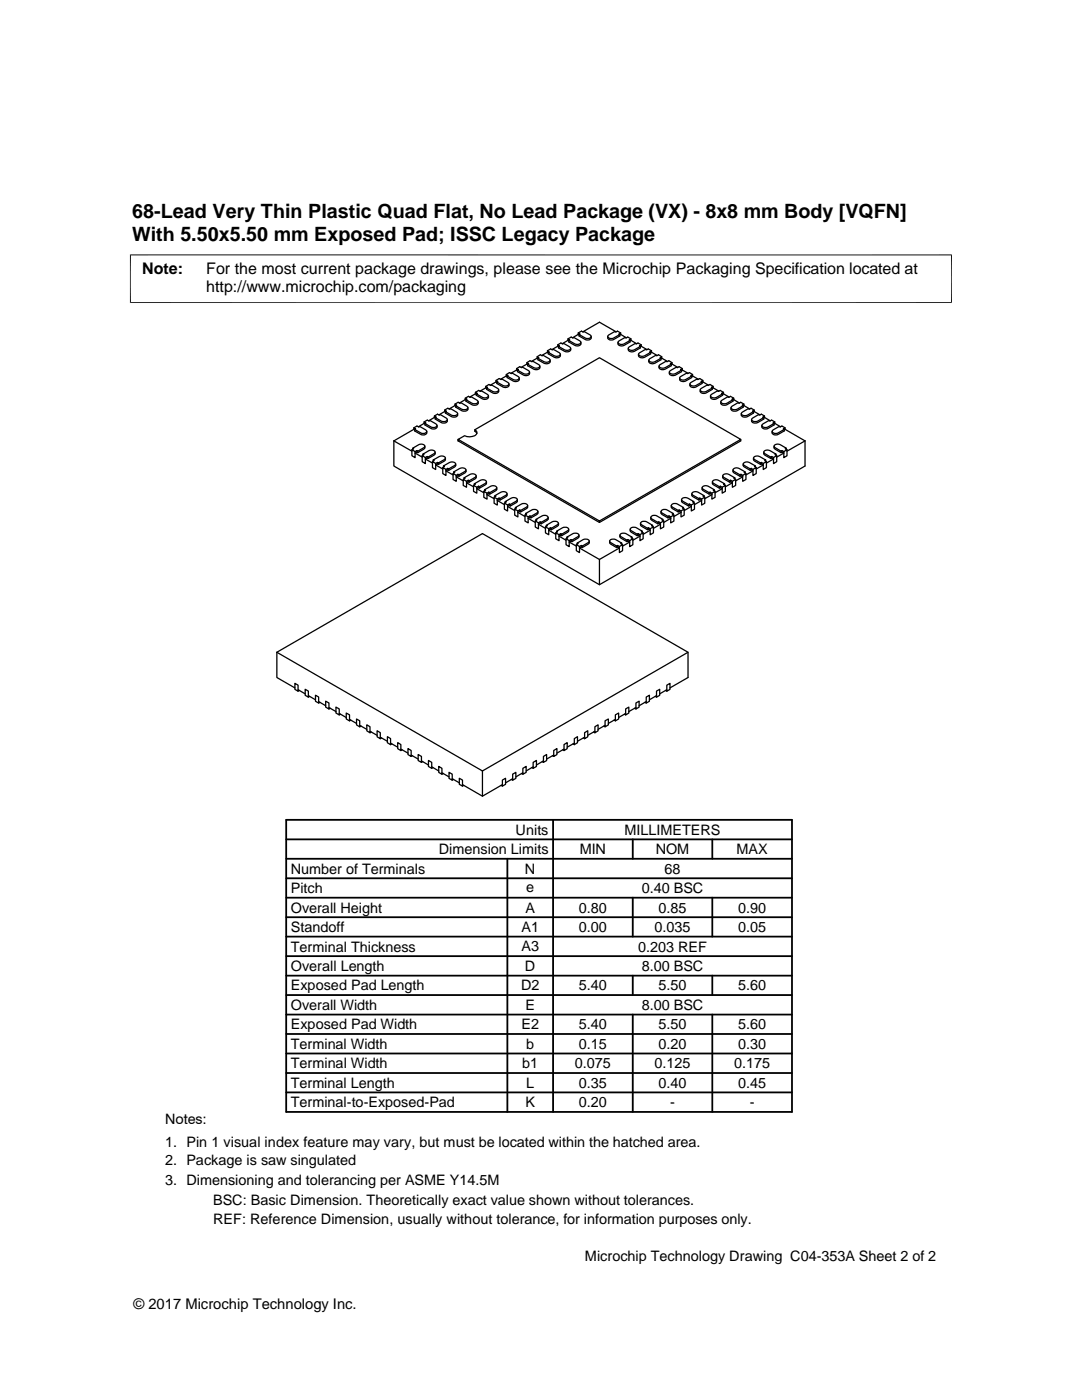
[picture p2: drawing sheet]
<svg xmlns="http://www.w3.org/2000/svg" width="216mm" height="279mm" viewBox="0 0 216 279" stroke-linecap="round" stroke-linejoin="round" font-family="sans-serif">
<g fill="none" stroke="#000" stroke-width=".25">
<path d="M92.8 79.8l-1.1 .6M92.8 79.8l.2 .1M92.8 79.5l.4 .2-.2 .1 1.2 .7 .5 .1a.62 .62 0 0 0 .7-.4l-.2-.3-1.2-.7-.2 .1-.3-.2-.7 .4v.3M93 79.8v.3l1.2 .7 .5 .1a.59 .59 0 0 0 .7-.7M94.9 78.3l.3 .2-.2 .1 1.4 .8h.6l.5-.4-.3-.3-1.1-.7-.2 .1-.4-.2-.6 .4v.3M94.9 78.6l.1 .1M94.9 78.6l-1.2 .6M95 78.6v.3l1.2 .7 .8 .1a.53 .53 0 0 0 .5-.7M96.9 77.1l.4 .2-.2 .1 1.2 .7 .5 .1a.54 .54 0 0 0 .7-.5l-1.4-.9-.2 .1-.3-.2-.7 .4v.3M96.9 77.4l.2 .1M96.9 77.4l-1.1 .7M97.1 77.4v.3l1.2 .7 .5 .1a.61 .61 0 0 0 .7-.7"/>
<path d="M99 75.9l.3 .2-.2 .1 1.2 .7 .5 .1a.54 .54 0 0 0 .7-.5l-1.3-.9-.2 .2-.4-.3-.6 .4v.3M99 76.2l.1 .1M99 76.2l-1.2 .7M99.1 76.2v.3l1.2 .7 .5 .1a.61 .61 0 0 0 .8-.7M101 74.7l.4 .2-.2 .2 1.2 .6 .5 .2a.54 .54 0 0 0 .7-.6l-1.4-.8-.2 .1-.3-.2-.7 .3v.3M101 75l.2 .1M101 75l-1.1 .7M101.2 75.1v.3l1.2 .6 .5 .2a.61 .61 0 0 0 .7-.8M103.1 73.6l.3 .1-.1 .2 1.1 .6 .5 .2a.54 .54 0 0 0 .7-.6l-1.3-.8-.2 .1-.4-.2-.6 .4v.3M103.1 73.9h.2M103.1 73.9l-1.2 .6M103.3 73.9v.3l1.1 .6 .5 .2a.61 .61 0 0 0 .8-.7"/>
<path d="M105.1 72.4l.4 .2-.2 .1 1.2 .7 .5 .1a.54 .54 0 0 0 .7-.6l-1.4-.8-.2 .1-.3-.2-.7 .4v.3M105.1 72.7h.2M105.1 72.7l-1.1 .6M105.3 72.7v.3l1.2 .7a.75 .75 0 0 0 .8 .1 .75 .75 0 0 0 .4-.7M107.2 71.5l.1 .1M107.2 71.5l-1.2 .6M107.2 71.2l.3 .2-.2 .1 1.2 .7 .6 .1a.54 .54 0 0 0 .6-.6l-1.3-.8-.2 .1-.4-.2-.6 .4v.3M107.3 71.5v.3l1.2 .7a.75 .75 0 0 0 .8 .1 .75 .75 0 0 0 .5-.7M109.2 70.3l-1.1 .7M109.2 70l.4 .2-.2 .1 1.2 .7 .5 .1a.65 .65 0 0 0 .7-.4l-.2-.3-1.2-.7-.2 .1-.3-.2-.7 .4v.3M109.2 70.3l.2 .1M109.4 70.3v.3l1.2 .7 .5 .1a.62 .62 0 0 0 .7-.7"/>
<path d="M111.3 69.1l.1 .1M111.3 69.1l-1.2 .7M111.3 68.8l.3 .2-.2 .1 1.2 .7 .5 .1a.65 .65 0 0 0 .8-.4l-.2-.3-1.2-.7-.2 .1-.4-.1-.6 .3v.3M111.4 69.1v.3l1.2 .7 .5 .1a.62 .62 0 0 0 .8-.7M113.3 67.6l.4 .2-.2 .1 1.2 .7 .5 .1a.54 .54 0 0 0 .7-.5l-1.4-.8-.2 .1-.3-.2-.7 .3v.3M113.3 67.9l.2 .1M113.3 67.9l-1.1 .7M113.5 67.9v.3l1.2 .7 .5 .1a.61 .61 0 0 0 .7-.7M115.4 66.4l.3 .3-.2 .1 1.4 .7a.64 .64 0 0 0 1-.5l-1.3-.8-.2 .1-.4-.2-.6 .3v.3M115.4 66.7l.1 .1M115.4 66.7l-1.2 .7M115.5 66.8v.3l1.4 .7a.69 .69 0 0 0 1.1-.7"/>
<path d="M116.3 66.2l3.3-1.9 3.4 1.9M123.7 66.8v.3l-1.4 .7a.69 .69 0 0 1-1-.7M123.8 66.7l1.2 .7M123.8 66.4l-.3 .3 .2 .1-1.4 .7a.64 .64 0 0 1-1-.5l1.4-.8 .2 .1 .3-.2 .6 .3v.3M123.8 66.7l-.1 .1M125.7 67.9v.3l-1.2 .7-.5 .1a.61 .61 0 0 1-.7-.7M125.9 67.9l1.1 .7M125.9 67.6l-.4 .2 .2 .1-1.2 .7-.5 .1a.54 .54 0 0 1-.6-.5l1.3-.8 .2 .1 .4-.2 .6 .3v.3M125.9 67.9l-.2 .1M127.8 69.1v.3l-1.2 .7-.5 .1a.61 .61 0 0 1-.7-.7M128 69.1l1.1 .7M128 68.8l-.4 .2 .2 .1-1.2 .7-.5 .1a.54 .54 0 0 1-.7-.5l1.4-.9 .2 .1 .3-.1 .7 .3v.3"/>
<path d="M128 69.1l-.2 .1M129.8 70.3v.3l-1.1 .7a.76 .76 0 0 1-.9 .1 .76 .76 0 0 1-.4-.7M130 70.3l1.1 .7M130 70l-.4 .2 .2 .1-1.4 .8h-.6l-.4-.4 .2-.3 1.2-.7 .2 .1 .3-.2 .7 .4v.3M130 70.3l-.2 .1M131.9 71.5v.3l-1.2 .7-.5 .1a.62 .62 0 0 1-.7-.7M132 71.2l-.3 .2 .2 .1-1.2 .7-.5 .1a.65 .65 0 0 1-.7-.4l.2-.3 1.2-.7 .1 .1 .4-.2 .6 .4v.3M132 71.5l-.1 .1M132 71.5l1.2 .6M133.9 72.7v.3l-1.1 .7a.75 .75 0 0 1-.9 .1 .75 .75 0 0 1-.4-.7M134.1 72.4l-.3 .2 .1 .1-1.1 .7-.6 .1a.55 .55 0 0 1-.6-.6l1.3-.8 .2 .1 .4-.2 .6 .4v.3M134.1 72.7l1.2 .6"/>
<path d="M134.1 72.7h-.2M136 73.9v.3l-1.2 .6a.75 .75 0 0 1-.8 .2 .75 .75 0 0 1-.4-.7M136.1 73.9l1.2 .6M136.1 73.6l-.3 .1 .2 .2-1.2 .6-.5 .2a.54 .54 0 0 1-.7-.6l1.4-.8 .1 .1 .4-.2 .6 .4v.3M136.1 73.9h-.1M138 75.1v.3l-1.2 .6-.5 .2a.61 .61 0 0 1-.7-.8M138.2 75l1.2 .7M138.2 74.7l-.4 .2 .2 .2-1.2 .6-.5 .2a.54 .54 0 0 1-.6-.6l1.3-.8 .2 .1 .4-.2 .6 .3v.3M138.2 75l-.2 .1M140.1 76.2v.3l-1.2 .7-.5 .1a.61 .61 0 0 1-.7-.7M140.3 76.2l1.1 .7M140.3 75.9l-.4 .2 .2 .1-1.2 .7-.5 .1a.54 .54 0 0 1-.7-.5l1.4-.9 .2 .2 .3-.3 .7 .4v.3"/>
<path d="M140.3 76.2l-.2 .1M142.1 77.4v.3l-1.2 .7-.5 .1a.61 .61 0 0 1-.7-.7M142.3 77.4l1.1 .7M142.3 77.1l-.4 .2 .2 .1-1.2 .7-.5 .1a.54 .54 0 0 1-.6-.5l1.3-.9 .2 .1 .4-.2 .6 .4v.3M142.3 77.4l-.2 .1M144.2 78.6v.3l-1.2 .7-.5 .1a.61 .61 0 0 1-.7-.7M144.4 78.6l1.1 .6M144.4 78.3l-.4 .2 .2 .1-1.2 .7-.5 .1a.54 .54 0 0 1-.7-.6l1.4-.8 .2 .1 .3-.2 .7 .4v.3M144.4 78.6l-.2 .1M146.2 79.8v.3l-1.1 .7-.6 .1a.59 .59 0 0 1-.7-.7M146.4 79.8l1.2 .6M146.4 79.5l-.4 .2 .2 .1-1.1 .7-.6 .1a.52 .52 0 0 1-.6-.6l1.3-.8 .2 .1 .4-.2 .6 .4v.3"/>
<path d="M146.4 79.8l-.2 .1M78.6 88l3.6 2M82.2 89.7l.3-.1-.1-.1 1.1-.7 .6-.2a.54 .54 0 0 1 .6 .6l-1.3 .8-.2-.1-.4 .2M82.2 89.7l.6 .4v1.2l-.6-.3zM82.4 89.5v.2M82.6 85.4l.3 .2-.2 .1 1.4 .8a.64 .64 0 0 0 1-.5l-1.3-.9-.2 .1-.4-.2-.6 .4v.3M82.6 85.7l.1 .1M82.6 85.7l-4 2.3M82.7 85.7v.3l1.4 .8a.69 .69 0 0 0 1.1-.7M83.2 89.9v.3M83.4 90v.3M84.2 90.9l.4-.2-.2-.1 1.2-.7 .5-.1a.54 .54 0 0 1 .7 .6l-1.4 .8-.2-.1-.3 .2"/>
<path d="M84.2 90.9l.7 .4v1.2l-.7-.4zM84.4 90.6v.2M84.6 84.2l.4 .2-.2 .1 1.4 .8a.64 .64 0 0 0 1-.5l-1.4-.9-.2 .1-.3-.2-.7 .4v.3M84.6 84.5l.2 .1M84.6 84.5l-1.1 .7M84.8 89l-.1 .5-.1 .1-1.2 .7-.2-.1-.4 .2 1.4 .8M84.8 84.5v.3l1.4 .8a.69 .69 0 0 0 1-.7M85.2 91.1v.3M85.4 91.2v.3M86.3 92.1l.3-.2-.2-.1 1.2-.7 .6-.1a.54 .54 0 0 1 .6 .6l-1.3 .8-.2-.1-.4 .2M86.3 92.1l.6 .4v1.2l-.6-.4zM86.4 91.8v.2"/>
<path d="M86.7 83l.3 .2-.2 .1 1.2 .7 .5 .1a.52 .52 0 0 0 .7-.5l-1.3-.9-.2 .1-.4-.1-.6 .3v.3M86.7 83.3l.1 .1M86.7 83.3l-1.2 .7M86.8 90.2v.5l-.2 .1-1.2 .7-.2-.1-.3 .2 1.4 .8M86.8 83.3v.3l1.2 .7 .5 .1a.59 .59 0 0 0 .8-.7M87.3 92.3v.3M87.5 92.4v.3M88.3 93.3l.4-.2-.2-.1 1.2-.7 .5-.1a.65 .65 0 0 1 .7 .4l-.2 .3-1.2 .7-.2-.1-.3 .2M88.3 93.3l.7 .4v1.2l-.7-.4zM88.5 93v.2M88.7 81.8l.4 .2-.2 .1 1.2 .7 .5 .2a.52 .52 0 0 0 .7-.6l-1.4-.8-.2 .1-.3-.2-.7 .3v.3M88.7 82.1l.2 .1"/>
<path d="M88.7 82.1l-1.1 .7M88.9 82.1v.3l1.2 .7 .5 .1a.59 .59 0 0 0 .7-.6M88.9 91.4l-.1 .5-.1 .1-1.2 .7-.2-.1-.4 .2 1.4 .8M89.3 93.5v.3M89.5 93.6v.3M90.4 94.5l.6 .4v1.2l-.6-.4zM90.4 94.5l.3-.2-.1-.1 1.1-.7 .5-.1a.65 .65 0 0 1 .8 .4l-.2 .3-1.2 .7-.2-.1-.4 .2M90.6 94.2v.2M90.8 80.9l.1 .1M90.8 80.9l-1.2 .7M90.8 80.6l.3 .3-.2 .1 1.2 .7 .5 .1a.53 .53 0 0 0 .7-.6l-1.3-.8-.2 .1-.4-.2-.6 .3v.3M90.9 92.6l-.2 .6-1.2 .7-.2-.1-.3 .2 1.4 .8"/>
<path d="M90.9 81v.3l1.2 .7 .5 .1a.59 .59 0 0 0 .8-.7M91.4 94.7v.3M91.4 87.7l1.3-.7a1.96 1.96 0 0 0 2.4-.5v-.4l-.4-.3 24.9-14.4 28.2 16.3-28.2 16.3zM91.4 87.7v.3l28.2 16.3 28.2-16.3v-.3M91.6 94.8v.3M92.4 95.7l.7 .4v1.1l-.7-.3zM92.4 95.7l.4-.2-.2-.1 1.2-.7 .5-.1a.54 .54 0 0 1 .7 .5l-1.4 .8-.2-.1-.3 .3M92.6 95.4v.2M93 93.8l-.2 .6-1.2 .7-.2-.1-.4 .2 1.4 .8M93.4 95.8v.3M93.6 95.9v.3M94.5 96.9l.6 .3v1.2l-.6-.3z"/>
<path d="M94.5 96.9l.3-.3-.1-.1 1.1-.6 .6-.2a.54 .54 0 0 1 .6 .6l-1.3 .8-.2-.1-.4 .2M94.7 96.5v.3M94.7 85.8v.3l.4 .4M95 95v.4l-.2 .2-1.2 .6-.2-.1-.3 .3 1.4 .8M95.5 97v.3M95.7 97.1v.3M96.5 98l.7 .4v1.2l-.7-.3zM96.5 98l.4-.2-.2-.1 1.2-.7 .5-.1a.54 .54 0 0 1 .7 .6l-1.4 .8-.2-.1-.3 .2M96.7 97.7v.3M97.1 96.2l-.1 .4-.1 .2-1.2 .6-.2-.1-.4 .2 1.4 .8M97.5 98.2v.3M97.7 98.3v.3"/>
<path d="M98.6 99.2l.6 .4v1.2l-.6-.4zM98.6 99.2l.4-.2-.2-.1 1.1-.7 .6-.1a.54 .54 0 0 1 .6 .6l-1.3 .8-.2-.1-.4 .2M98.8 98.9v.2M99.1 97.3v.5l-.2 .1-1.2 .7-.2-.1-.3 .2 1.4 .8M99.6 99.4v.3M99.8 99.5v.3M101.2 98.5l-.1 .5-.1 .1-1.2 .7-.2-.1-.4 .2 1.4 .8M103.2 99.7v.5l-.2 .1-1.2 .7-.2-.1-.3 .2 1.4 .8M136 99.7v.5l.2 .1 1.2 .7 .2-.1 .3 .2-1.4 .8M138 98.5l.1 .5 .2 .1 1.1 .7 .2-.1 .4 .2-1.4 .8M139.4 99.5v.3M139.6 99.4v.3"/>
<path d="M140 99.6l.6-.4v1.2l-.6 .4zM140.1 97.3v.5l.2 .1 1.2 .7 .2-.1 .3 .2-1.4 .8M140.5 98.9v.2M140.6 99.2l-.3-.2 .2-.1-1.2-.7-.5-.1a.54 .54 0 0 0-.7 .6l1.3 .8 .2-.1 .4 .2M141.5 98.3v.3M141.7 98.2v.3M142 98.4l.7-.4v1.3l-.7 .3zM142.2 96.2v.4l.2 .2 1.2 .6 .1-.1 .4 .2-1.4 .8M142.5 97.7v.3M142.7 98l-.4-.2 .2-.1-1.2-.7-.5-.1a.54 .54 0 0 0-.7 .6l1.4 .8 .2-.1 .3 .2M143.6 97.1v.3M143.7 97v.3"/>
<path d="M144.1 97.2l.6-.3v1.2l-.6 .3zM144.2 95l.1 .4 .1 .2 1.2 .6 .2-.1 .3 .3-1.4 .8M144.6 96.5v.3M144.7 96.9l-.3-.3 .2-.1-1.2-.6-.5-.2a.54 .54 0 0 0-.7 .6l1.4 .8 .1-.1 .4 .2M145.6 95.9v.3M145.8 95.8v.3M146.1 96.1l.7-.4v1.2l-.7 .3zM146.3 93.8v.4l.2 .2 1.2 .7 .1-.1 .4 .2-1.4 .8M146.6 95.4v.2M146.8 95.7l-.4-.2 .2-.1-1.2-.7-.5-.1a.54 .54 0 0 0-.6 .5l1.3 .8 .2-.1 .3 .3M147.7 94.8v.3M147.8 94.7v.3"/>
<path d="M148.2 94.9l.6-.4v1.2l-.6 .4zM148.3 81v.3l-1.2 .7-.5 .1a.59 .59 0 0 1-.7-.7M148.3 92.6v.3l.2 .3 1.2 .7 .2-.1 .3 .2-1.4 .8M148.4 80.6l-.3 .3 .2 .1-1.2 .7-.5 .1a.62 .62 0 0 1-.7-.4l.2-.3 1.2-.7 .2 .1 .3-.2 .6 .3v.3M148.4 80.9l-.1 .1M148.4 80.9l1.2 .7M148.7 94.2v.2M148.8 94.5l-.3-.2 .2-.1-1.2-.7-.5-.1a.54 .54 0 0 0-.7 .5l1.4 .9 .1-.1 .4 .2M149.7 93.6v.3M149.9 93.5v.3M150.2 93.7l.7-.4v1.2l-.7 .4zM150.3 82.1v.3l-1.1 .7-.5 .1a.59 .59 0 0 1-.8-.6"/>
<path d="M150.3 91.4l.3 .6 1.1 .7 .2-.1 .4 .2-1.4 .8M150.5 81.8l-.3 .2 .1 .1-1.1 .7-.5 .2a.62 .62 0 0 1-.8-.4l.2-.3 1.2-.7 .2 .1 .4-.2 .6 .3v.3M150.5 82.1l-.2 .1M150.5 82.1l1.2 .7M150.7 93v.2M150.9 93.3l-.4-.2 .2-.1-1.4-.8h-.6l-.3 .3-.1 .1 .2 .3 1.2 .7 .2-.1 .3 .2M151.7 92.4v.3M151.9 92.3v.3M152.3 92.5l.6-.4v1.2l-.6 .4zM152.4 83.3v.3l-1.2 .7-.5 .1a.59 .59 0 0 1-.7-.7M152.4 90.2v.5l.2 .1 1.2 .7 .2-.1 .3 .2-1.4 .8M152.5 83l-.3 .2 .2 .1-1.2 .7-.5 .1a.52 .52 0 0 1-.7-.5l1.4-.9 .2 .1 .3-.1 .6 .3v.3"/>
<path d="M152.5 83.3l1.2 .7M152.5 83.3l-.1 .1M152.8 91.8v.2M152.9 92.1l-.3-.2 .2-.1-1.2-.7-.5-.1a.65 .65 0 0 0-.8 .4l.3 .3 1.1 .7 .2-.1 .4 .2M153.8 91.2v.3M154 91.1v.3M154.3 91.3l.7-.4v1.2l-.7 .4zM154.5 84.5v.3l-1.2 .7-.6 .1a.61 .61 0 0 1-.7-.7M154.5 89v.5l.2 .1 1.2 .7 .1-.1 .4 .2-1.4 .8M154.6 84.5l1.2 .7M154.6 84.2l-.4 .2 .3 .1-1.2 .7-.6 .1a.54 .54 0 0 1-.6-.5l1.3-.9 .2 .1 .4-.2 .6 .4v.3M154.6 84.5l-.1 .1"/>
<path d="M154.8 90.6v.2M155 90.9l-.4-.2 .2-.1-1.2-.7-.5-.1a.54 .54 0 0 0-.7 .6l1.4 .8 .2-.1 .3 .2M155.9 90v.3M156 89.9v.3M156.4 90.1l.6-.4v1.3l-.6 .3zM156.5 85.7v.3l-1.4 .8a.69 .69 0 0 1-1-.7M156.7 85.4l-.4 .2 .2 .1-1.4 .8a.64 .64 0 0 1-1-.5l1.4-.9 .2 .1 .3-.2 .7 .4v.3M156.7 85.7l3.9 2.3M156.7 85.7l-.2 .1M156.9 89.5v.2M157 89.7l-.3-.1 .2-.1-1.2-.7-.5-.2a.54 .54 0 0 0-.7 .6l1.4 .8 .1-.1 .4 .2M160.6 88v5l-41 23.7-41-23.7v-5"/>
<path d="M160.6 88l-3.6 2M100.6 100.4l.7 .4v1.2l-.7-.4zM100.6 100.4l.4-.2-.2-.1 1.2-.7 .5-.1a.54 .54 0 0 1 .7 .6l-1.4 .8-.2-.1-.3 .2M100.8 100.1v.2M101.6 100.6v.3M101.8 100.7v.3M102.7 101.6l.6 .4v1.2l-.6-.4zM102.7 101.6l.3-.2-.2-.1 1.2-.7 .6-.1a.54 .54 0 0 1 .6 .5l-1.3 .9-.2-.1-.4 .2M102.8 101.3v.2M103.7 101.8v.3M103.9 101.9v.3M104.8 102.8l.6 .3v1.3l-.6-.4z"/>
<path d="M104.8 102.8l.3-.2-.2-.1 1.2-.7 .5-.1a.54 .54 0 0 1 .7 .5l-1.4 .9-.2-.1-.3 .1M104.9 102.5v.2M105.3 100.9l-.1 .4-.1 .2-1.2 .7-.2-.1-.4 .2 1.5 .8M105.7 103v.3M105.9 103.1v.3M106.8 104l.6 .3v1.2l-.6-.3zM106.8 104l.3-.2-.1-.1 1.1-.7 .5-.2a.52 .52 0 0 1 .7 .6l-1.3 .8-.2-.1-.4 .2M107 103.7v.2M107.3 102.1v.4l-.2 .2-1.2 .7-.2-.1-.3 .1 1.4 .9M107.8 104.1v.3M108 104.2v.3M108.8 105.2l.7 .3v1.2l-.7-.4z"/>
<path d="M108.8 105.2l.4-.3-.2-.1 1.4-.7a.62 .62 0 0 1 .7-.1 .62 .62 0 0 1 .3 .6l-1.4 .8-.2-.1-.3 .2M109 104.8v.3M109.4 103.3v.3l-.2 .2-1.2 .7-.2-.1-.4 .2 1.4 .9M109.8 105.3v.3M110 105.4v.3M110.9 106.3l.6 .4v1.2l-.6-.4zM110.9 106.3l.4-.2-.2-.1 1.1-.7 .6-.1a.52 .52 0 0 1 .6 .6l-1.3 .8-.2-.1-.4 .2M111.1 106v.2M111.4 104.4v.3l-.2 .3-1.2 .7-.2-.1-.3 .2 1.4 .8M111.9 106.5v.3M112.1 106.6v.3M112.9 107.5l.7 .4v1.2l-.7-.4z"/>
<path d="M112.9 107.5l.4-.2-.2-.1 1.2-.7 .5-.1a.52 .52 0 0 1 .7 .6l-1.4 .8-.2-.1-.3 .2M113.1 107.2v.2M113.5 105.6l-.1 .5-.1 .1-1.2 .7-.2-.1-.4 .2 1.4 .8M113.9 107.7v.3M114.1 107.8v.3M115 108.7l.6 .4v1.2l-.6-.4zM115 108.7l.4-.2-.2-.1 1.2-.7 .5-.1a.52 .52 0 0 1 .6 .5l-1.3 .9-.2-.1-.4 .2M115.2 108.4v.2M115.5 106.8v.5l-.2 .1-1.2 .7-.2-.1-.3 .2 1.4 .8M116 108.9v.3M116.2 109v.3M117.6 108l-.1 .4-.1 .2-1.2 .7-.2-.1-.4 .2 4 2.3"/>
<path d="M119.6 111.7v5M119.6 104v.3M121.6 108l.1 .4 .2 .2 1.1 .7 .2-.1 .4 .2-4 2.3M123 109v.3M123.2 108.9v.3M123.6 109.1l.6-.4v1.2l-.6 .4zM123.7 106.8v.5l.2 .1 1.2 .7 .2-.1 .3 .2-1.4 .8M124.1 108.4v.2M124.2 108.7l-.3-.2 .2-.1-1.2-.7-.5-.1a.52 .52 0 0 0-.7 .5l1.3 .9 .2-.1 .4 .2M125.1 107.8v.3M125.3 107.7v.3M125.6 107.9l.7-.4v1.2l-.7 .4z"/>
<path d="M125.8 105.6v.5l.2 .1 1.1 .7 .2-.1 .4 .2-1.4 .8M126.1 107.2v.2M126.3 107.5l-.4-.2 .2-.1-1.2-.7-.5-.1a.52 .52 0 0 0-.7 .6l1.4 .8 .2-.1 .3 .2M127.1 106.6v.3M127.3 106.5v.3M127.7 106.7l.6-.4v1.2l-.6 .4zM127.8 104.4v.5l.2 .1 1.2 .7 .2-.1 .3 .2-1.4 .8M128.2 106v.2M128.3 106.3l-.3-.2 .2-.1-1.2-.7-.5-.1a.52 .52 0 0 0-.7 .6l1.3 .8 .2-.1 .4 .2M129.2 105.4v.3M129.4 105.3v.3M129.7 105.5l.7-.3v1.1l-.7 .4z"/>
<path d="M129.9 103.3v.4l.2 .1 1.2 .7 .1-.1 .4 .2-1.4 .9M130.2 104.8v.3M130.4 105.2l-.4-.3 .2-.1-1.4-.7a.62 .62 0 0 0-.6-.1 .62 .62 0 0 0-.4 .6l1.4 .8 .2-.1 .3 .2M131.3 104.2v.3M131.4 104.1v.3M131.8 104.3l.6-.3v1.2l-.6 .3zM131.9 102.1l.2 .6 1.2 .7 .2-.1 .3 .1-1.4 .9M132.3 103.7v.2M132.4 104l-.3-.2 .2-.1-1.4-.8a.64 .64 0 0 0-1 .5l1.4 .8 .1-.1 .4 .2M133.3 103.1v.3M133.5 103v.3M133.8 103.1l.7-.3v1.2l-.7 .4z"/>
<path d="M133.9 100.9l.3 .6 1.1 .7 .2-.1 .4 .2-1.4 .8M134.3 102.5v.2M134.5 102.8l-.4-.2 .2-.1-1.2-.7-.5-.1a.52 .52 0 0 0-.6 .5l1.3 .9 .2-.1 .3 .1M135.3 101.9v.3M135.5 101.8v.3M135.9 102l.6-.4v1.2l-.6 .4zM136.4 101.3v.2M136.5 101.6l-.3-.2 .2-.1-1.2-.7-.5-.1a.52 .52 0 0 0-.7 .5l1.3 .9 .2-.1 .4 .2M137.4 100.7v.3M137.6 100.6v.3M137.9 100.8l.7-.4v1.2l-.7 .4zM138.4 100.1v.2"/>
<path d="M138.6 100.4l-.4-.2 .2-.1-1.2-.7-.5-.1a.54 .54 0 0 0-.7 .6l1.4 .8 .2-.1 .3 .2M55.2 130.2l41.1-23.7 41 23.7v5l-3.6 2.1M55.2 130.2v5l3.6 2.1M55.2 130.2l41.1 23.7M58.8 136.4l.7 .3v1.2l-.7-.3zM59.5 137.6l1.4 .9M59.7 137.8l-.2 .1M60.9 137.6l.6 .3v1.2l-.6-.3zM61.5 138.8l1.4 .9M61.8 139l-.3 .1M62.9 138.7l.7 .4v1.2l-.7-.3zM65 139.9l.6 .4v1.2l-.6-.4z"/>
<path d="M128.9 139.1l.7-.4v1.3l-.7 .3zM130.7 139l.3 .1M131 137.9l.6-.3v1.2l-.6 .3zM131 138.8l-1.4 .9M132.8 137.8l.3 .1M133.1 136.7l.6-.3v1.2l-.6 .3zM133.1 137.6l-1.5 .9M137.3 130.2l-41 23.7M63.6 140l1.4 .8M63.8 140.2l-.2 .1M65.6 141.2l1.4 .8M65.9 141.4l-.3 .1"/>
<path d="M67 141.1l.7 .4v1.2l-.7-.4zM67.7 142.4l1.4 .8M67.9 142.5l-.2 .2M69.1 142.3l.6 .4v1.2l-.6-.4zM69.7 143.6l1.4 .8M70 143.7l-.3 .2M71.1 143.5l.7 .3v1.3l-.7-.4zM71.8 144.8l1.4 .8M72.1 144.9l-.3 .2M73.2 144.7l.6 .3v1.2l-.6-.3zM73.8 145.9l1.4 .8M74.1 146.1l-.3 .1"/>
<path d="M75.2 145.8l.7 .4v1.2l-.7-.4zM75.9 147.1l1.4 .8M76.1 147.3l-.2 .1M77.3 147l.6 .4v1.2l-.6-.4zM77.9 148.3l1.5 .8M78.2 148.5l-.3 .1M79.4 148.2l.6 .4v1.2l-.6-.4zM80 149.5l1.4 .8M80.2 149.6l-.2 .2M81.4 149.4l.6 .4v1.2l-.6-.4zM82 150.7l1.4 .8M82.3 150.8l-.3 .2"/>
<path d="M83.4 150.6l.7 .4v1.1l-.7-.3zM84.1 151.8l1.4 .9M84.3 152l-.2 .1M85.5 151.8l.6 .3v1.2l-.6-.3zM86.1 153l1.4 .9M86.4 153.2l-.3 .1M87.5 153l.7 .3v1.2l-.7-.3zM88.2 154.2l1.4 .8M88.5 154.4l-.3 .1M89.6 154.1l.6 .4v1.2l-.6-.4zM90.2 155.4l1.5 .8M90.5 155.6l-.3 .1"/>
<path d="M91.7 155.3l.6 .4v1.2l-.6-.4zM92.3 156.6l4 2.3 3.9-2.3M92.5 156.7l-.2 .2M96.3 153.9v5M100 156.7l.2 .2M100.2 155.7l.7-.4v1.2l-.7 .4zM102 155.6l.3 .1M102.3 154.5l.6-.4v1.2l-.6 .4zM102.3 155.4l-1.4 .8M104.1 154.4l.2 .1M104.3 153.3l.7-.3v1.2l-.7 .3zM104.3 154.2l-1.4 .8"/>
<path d="M106.1 153.2l.3 .1M106.4 152.1l.6-.3v1.2l-.6 .3zM106.4 153l-1.4 .9M108.2 152l.2 .1M108.4 151l.7-.4v1.2l-.7 .3zM108.4 151.8l-1.4 .9M110.2 150.8l.3 .2M110.5 149.8l.6-.4v1.2l-.6 .4zM110.5 150.7l-1.4 .8M112.3 149.6l.2 .2M112.5 148.6l.7-.4v1.2l-.7 .4zM112.5 149.5l-1.4 .8"/>
<path d="M114.3 148.5l.3 .1M114.6 147.4l.6-.4v1.2l-.6 .4zM114.6 148.3l-1.4 .8M116.4 147.3l.2 .1M116.6 146.2l.7-.4v1.2l-.7 .4zM116.6 147.1l-1.4 .8M118.4 146.1l.3 .1M118.7 145l.6-.3v1.2l-.6 .3zM118.7 145.9l-1.4 .8M120.5 144.9l.2 .2M120.7 143.8l.7-.3v1.2l-.7 .4zM120.7 144.8l-1.4 .8"/>
<path d="M122.5 143.7l.3 .2M122.8 142.7l.6-.4v1.2l-.6 .4zM122.8 143.6l-1.4 .8M124.6 142.5l.2 .2M124.8 141.5l.7-.4v1.2l-.7 .4zM124.8 142.4l-1.4 .8M126.6 141.4l.3 .1M126.9 140.3l.6-.4v1.2l-.6 .4zM126.9 141.2l-1.4 .8M128.7 140.2l.2 .1M128.9 140l-1.4 .8"/>
</g>
<g fill="none" stroke="#000" stroke-width=".36">
<path d="M57.1 179.2h100.9M57.1 175.3h100.9M57.1 171.4h100.9M57.1 167.5h100.9M57.1 163.6h100.9v58.3h-100.9zM101.2 171.4v50.5M110.4 163.6v58.3M126.3 167.5v3.9M126.3 179.2v7.7M142.1 167.5v3.9M142.1 179.2v7.7M57.1 183h100.9"/>
<path d="M57.1 194.7h100.9M57.1 190.8h100.9M57.1 186.9h100.9M57.1 198.6h100.9M126.3 194.7v3.9M142.1 194.7v3.9M57.1 214.1h100.9M57.1 202.5h100.9M57.1 206.4h100.9M57.1 218h100.9M57.1 210.2h100.9M126.3 202.5v19.4"/>
<path d="M142.1 202.5v19.4"/>
</g>
<path d="M26 50.8v9.7M189.9 50.8v9.7M189.9 50.9h-164M25.9 60.4h164" fill="none" stroke="#000" stroke-width=".2"/>
<g font-size="3.9">
<text x="26.4" y="43.5">68-Lead Very Thin Plastic Quad Flat, No Lead Package (VX) - 8x8 mm Body [VQFN]</text>
<text x="26.4" y="48">With 5.50x5.50 mm Exposed Pad; ISSC Legacy Package</text>
</g>
<g font-size="3.2">
<text x="28.4" y="54.6">Note:</text>
<text x="41.1" y="58.3">http://www.microchip.com/packaging</text>
<text x="41.1" y="54.6">For the most current package drawings, please see the Microchip Packaging Specification located at</text>
</g>
<g font-size="2.9">
<text x="102.9" y="166.6">Units</text>
<text x="124.6" y="166.6">MILLIMETERS</text>
<text x="87.6" y="170.5">Dimension Limits</text>
<text x="115.7" y="170.5">MIN</text>
<text x="130.8" y="170.5">NOM</text>
<text x="147" y="170.5">MAX</text>
<text x="58" y="174.4">Number of Terminals</text>
<text x="58" y="178.2">Pitch</text>
<text x="104.8" y="174.4">N</text>
<text x="105" y="178">e</text>
<text x="128" y="178.2">0.40 BSC</text>
<text x="132.6" y="174.4">68</text>
<text x="58" y="182.1">Overall Height</text>
<text x="104.8" y="182.1">A</text>
<text x="115.5" y="182.1">0.80</text>
<text x="131.4" y="182.1">0.85</text>
<text x="147.3" y="182.1">0.90</text>
<text x="58" y="189.9">Terminal Thickness</text>
<text x="58" y="186">Standoff</text>
<text x="104.1" y="186">A1</text>
<text x="104.1" y="189.9">A3</text>
<text x="115.5" y="186">0.00</text>
<text x="127.3" y="189.9">0.203 REF</text>
<text x="130.6" y="186">0.035</text>
<text x="147.3" y="186">0.05</text>
<text x="58" y="193.8">Overall Length</text>
<text x="58" y="197.7">Exposed Pad Length</text>
<text x="104" y="197.7">D2</text>
<text x="104.8" y="193.8">D</text>
<text x="115.5" y="197.7">5.40</text>
<text x="128" y="193.8">8.00 BSC</text>
<text x="131.4" y="197.7">5.50</text>
<text x="147.3" y="197.7">5.60</text>
<text x="58" y="201.6">Overall Width</text>
<text x="104.8" y="201.6">E</text>
<text x="128" y="201.6">8.00 BSC</text>
<text x="58" y="209.3">Terminal Width</text>
<text x="58" y="205.4">Exposed Pad Width</text>
<text x="104" y="205.4">E2</text>
<text x="105" y="209.3">b</text>
<text x="115.5" y="209.3">0.15</text>
<text x="115.5" y="205.4">5.40</text>
<text x="131.4" y="205.4">5.50</text>
<text x="131.4" y="209.3">0.20</text>
<text x="147.3" y="205.4">5.60</text>
<text x="147.3" y="209.3">0.30</text>
<text x="58" y="213.2">Terminal Width</text>
<text x="104.2" y="213.2">b1</text>
<text x="114.7" y="213.2">0.075</text>
<text x="130.6" y="213.2">0.125</text>
<text x="146.5" y="213.2">0.175</text>
<text x="58" y="217.1">Terminal Length</text>
<text x="58" y="221">Terminal-to-Exposed-Pad</text>
<text x="104.8" y="221">K</text>
<text x="105" y="217.1">L</text>
<text x="115.5" y="217.1">0.35</text>
<text x="115.5" y="221">0.20</text>
<text x="131.4" y="217.1">0.40</text>
<text x="133.7" y="221">-</text>
<text x="147.3" y="217.1">0.45</text>
<text x="149.6" y="221">-</text>
<text x="32.9" y="224.3">Notes:</text>
<text x="32.9" y="228.9">1. Pin 1 visual index feature may vary, but must be located within the hatched area.</text>
<text x="32.9" y="232.6">2. Package is saw singulated</text>
<text x="32.9" y="236.5">3. Dimensioning and tolerancing per ASME Y14.5M</text>
<text x="42.5" y="244.3">REF: Reference Dimension, usually without tolerance, for information purposes only.</text>
<text x="42.5" y="240.6">BSC: Basic Dimension. Theoretically exact value shown without tolerances.</text>
<text x="116.7" y="251.7">Microchip Technology Drawing C04-353A Sheet 2 of 2</text>
<text x="26.6" y="261.3">© 2017 Microchip Technology Inc.</text>
</g>
</svg>
